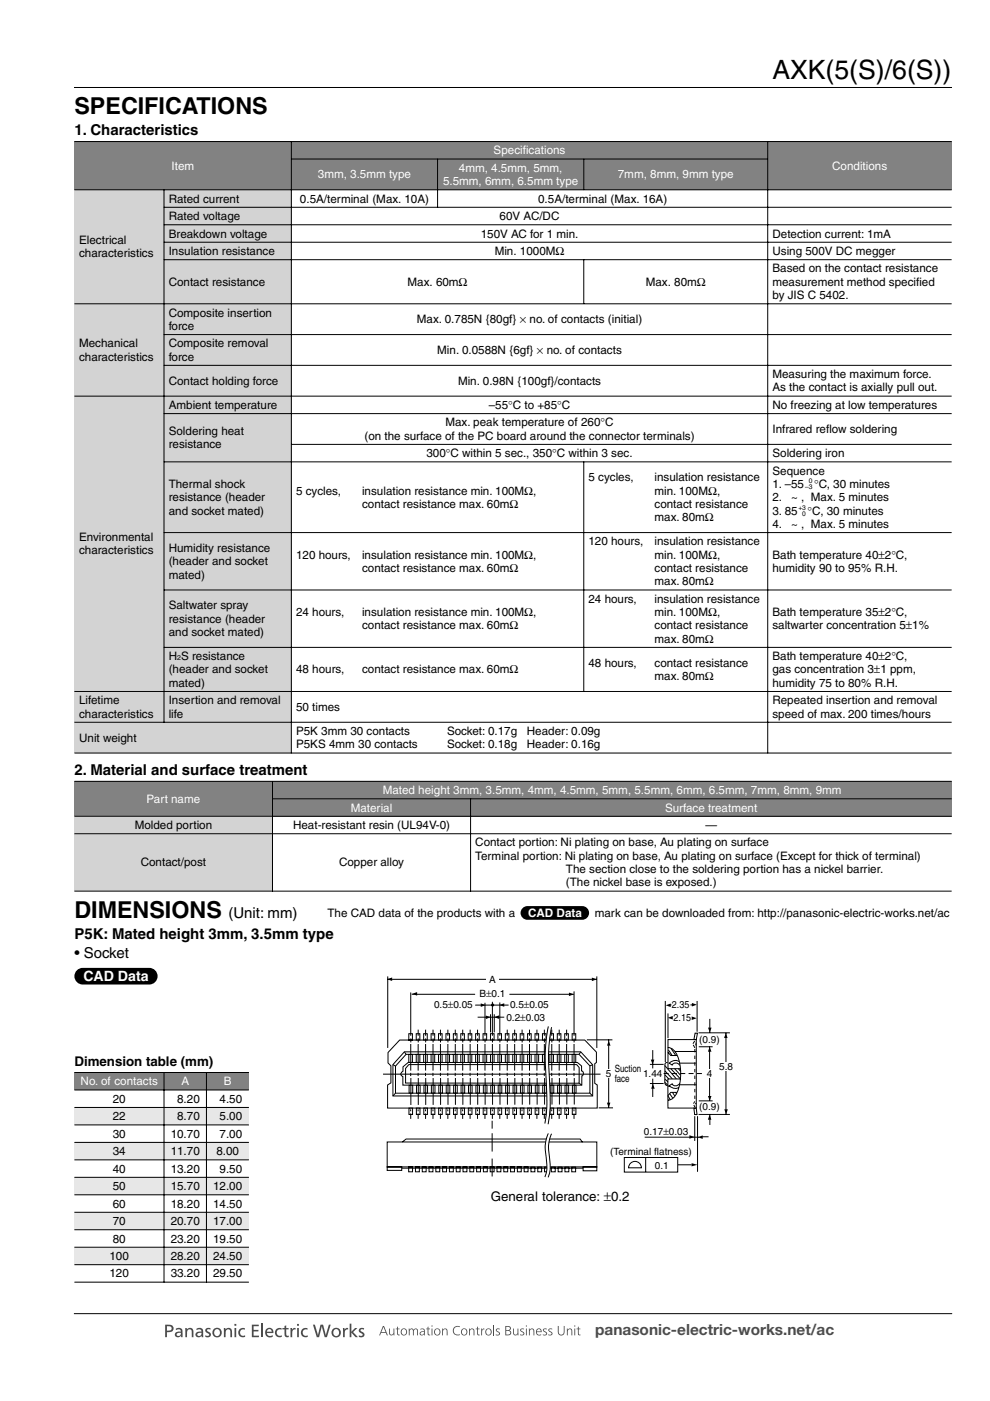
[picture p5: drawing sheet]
<svg xmlns="http://www.w3.org/2000/svg" width="210mm" height="297mm" viewBox="0 0 210 297" stroke-linecap="round" stroke-linejoin="round" font-family="sans-serif">
<path d="M15.8 18.5h186M15.8 278.5h186" fill="none" stroke="#000" stroke-width=".21"/>
<g fill="#808285">
<path d="M15.8 30h46v10.2h-46z"/>
<path d="M61.8 30h101v3.7h-101z"/>
<path d="M162.8 30h39v10.2h-39z"/>
<path d="M61.8 33.7h31v6.5h-31z"/>
<path d="M92.8 33.7h31v6.5h-31z"/>
<path d="M123.8 33.7h39v6.5h-39z"/>
</g>
<g fill="#d1d3d4">
<path d="M15.8 40.2h19v24.2h-19z"/>
<path d="M34.8 40.2h27v3.7h-27z"/>
<path d="M34.8 43.9h27v3.8h-27z"/>
<path d="M34.8 47.7h27v3.7h-27z"/>
<path d="M34.8 51.4h27v3.7h-27z"/>
<path d="M34.8 55.1h27v9.3h-27z"/>
<path d="M15.8 64.4h19v19.6h-19z"/>
<path d="M34.8 64.4h27v6.5h-27z"/>
<path d="M34.8 70.9h27v6.6h-27z"/>
<path d="M34.8 77.5h27v6.5h-27z"/>
<path d="M15.8 84h19v62.6h-19z"/>
<path d="M34.8 84h27v3.7h-27z"/>
<path d="M34.8 87.7h27v10.2h-27z"/>
<path d="M34.8 97.9h27v15h-27z"/>
<path d="M34.8 112.9h27v12.2h-27z"/>
<path d="M34.8 125.1h27v12.2h-27z"/>
<path d="M34.8 137.3h27v9.3h-27z"/>
<path d="M15.8 146.6h19v6.5h-19z"/>
<path d="M34.8 146.6h27v6.5h-27z"/>
<path d="M15.8 153.1h46v6.6h-46z"/>
</g>
<g fill="#808285">
<path d="M15.8 165.7h42v7.4h-42z"/>
<path d="M57.8 165.7h144v3.7h-144z"/>
<path d="M57.8 169.4h42v3.7h-42z"/>
<path d="M99.8 169.4h102v3.7h-102z"/>
</g>
<g fill="#d1d3d4">
<path d="M15.8 173.1h42v3.7h-42z"/>
<path d="M15.8 176.8h42v12.1h-42z"/>
</g>
<g fill="none" stroke="#000" stroke-width=".21">
<path d="M15.8 30h186M61.7 33.7h101.1M61.8 30v129.7M92.8 33.7v10.3M123.8 33.7v6.6M162.8 30v129.7M15.8 40.2h186M34.7 43.9h167.1M34.7 47.7h167.1M34.7 51.4h167.1M34.7 55.1h167.1M34.8 40.2v113"/>
<path d="M123.8 55v9.5M15.8 64.4h186M34.7 70.9h167.1M34.7 77.5h167.1M15.8 84h186M34.7 87.7h167.1M34.7 97.9h167.1M61.7 94.2h140.1M123.8 97.9v48.8M34.7 112.9h167.1M34.7 125.1h167.1M34.7 137.3h167.1"/>
<path d="M15.8 146.6h186M15.8 153.1h186M15.8 159.7h186M15.8 165.7h186M15.8 173.1h186M15.8 176.8h186M57.7 169.4h144.1M57.8 165.6v23.4M99.8 169.3v19.7M15.8 188.9h186"/>
</g>
<path d="M111 192.4l.8-.3h11.6a1.45 1.45 0 0 1 1.5 1.5 1.45 1.45 0 0 1-1.5 1.4h-11.6a1.45 1.45 0 0 1-1.4-1 1.45 1.45 0 0 1 .6-1.6z" fill="#000"/>
<g fill="#808285">
<path d="M15.8 227.4h19v3.7h-19z"/>
<path d="M34.8 227.4h9v3.7h-9z"/>
<path d="M43.8 227.4h9v3.7h-9z"/>
</g>
<g fill="#e6e7e8">
<path d="M15.8 234.8h19v3.7h-19z"/>
<path d="M34.8 234.8h9v3.7h-9z"/>
<path d="M43.8 234.8h9v3.7h-9z"/>
<path d="M15.8 242.2h19v3.7h-19z"/>
<path d="M34.8 242.2h9v3.7h-9z"/>
<path d="M43.8 242.2h9v3.7h-9z"/>
<path d="M15.8 249.6h19v3.7h-19z"/>
<path d="M34.8 249.6h9v3.7h-9z"/>
<path d="M43.8 249.6h9v3.7h-9z"/>
<path d="M15.8 257h19v3.7h-19z"/>
<path d="M34.8 257h9v3.7h-9z"/>
<path d="M43.8 257h9v3.7h-9z"/>
<path d="M15.8 264.4h19v3.7h-19z"/>
<path d="M34.8 264.4h9v3.7h-9z"/>
<path d="M43.8 264.4h9v3.7h-9z"/>
</g>
<g fill="none" stroke="#000" stroke-width=".21">
<path d="M86.7 219.2h.7v1.3h-.7zM88.3 219.2h.7v1.3h-.7zM88.7 218.3v1.3M89.8 219.2h.8v1.3h-.8zM90.2 218.3v1.3M91.4 219.2h.8v1.3h-.8zM91.8 218.3v1.3M93 219.2h.7v1.3h-.7zM93.4 218.3v1.3M94.5 219.2h.8v1.3h-.8zM95 218.3v1.3M96.1 219.2h.8v1.3h-.8z"/>
<path d="M96.5 218.3v1.3M97.7 219.2h.8v1.3h-.8zM98.1 218.3v1.3M99.3 219.2h.7v1.3h-.7zM99.7 218.3v1.3M100.8 219.2h.8v1.3h-.8zM101.3 218.3v1.3M102.4 219.2h.8v1.3h-.8zM102.8 212.6v7M104 219.2h.8v1.3h-.8zM104.4 212.4v7.2M105.6 219.2h.7v1.3h-.7z"/>
<path d="M106 212.5v7.1M107.1 219.2h.8v1.3h-.8zM107.5 218.3v1.3M108.7 219.2h.8v1.3h-.8zM109.1 218.3v1.3M110.3 219.2h.8v1.3h-.8zM110.7 218.3v1.3M111.9 219.2h.7v1.3h-.7zM112.3 218.3v1.3M113.4 219.2h.8v1.3h-.8zM113.8 218.3v1.3M115 219.2h.8v1.3h-.8z"/>
<path d="M115.4 218.3v1.3M116.6 219.2h.7v1.3h-.7zM117 218.3v1.3M118.2 219.2h.7v1.3h-.7zM118.6 218.3v1.3M119.7 219.2h.8v1.3h-.8zM120.1 218.3v1.3M121.3 219.2h.8v1.3h-.8zM121.7 210.2v9.4M15.8 227.4h37M15.8 231.1h37M15.8 234.8h37"/>
<path d="M15.8 238.5h37M34.8 227.3v44.6M43.8 227.3v44.6M81.2 227.7h46.1M83.3 225.7l.6 .3M83.9 231.8l-.6 .6M84.7 220.5h39.3l2.5 2.6v2.2l-.4 .2v4.2l.5 .3v4.9h-44.4v-4.9l.7-.4v-3.6l-.6-.6v-2.2zM85.4 226.2l1.1-.9h35.9l.9 .7v1.1a.54 .54 0 0 1 .4 .5 .54 .54 0 0 1-.3 .5v2h-38v-1.9a.51 .51 0 0 1-.3-.8l.3-.3zM85.7 223h37.4l2.6 2.8v6.6h-42.4v-6.7zM85.7 223l.4 .5M86.1 223.5h36.7l2.3 2.5v5.8h-41.2v-5.8zM86.7 225.7h35.6l.5 .6v3.4l-36.8-.1v-3.1z"/>
<path d="M86.7 223.6h.7v1.7h-.7zM86.7 234.9h.8v1.4h-.8zM86.7 230.1h.8v1.7h-.8zM87.1 227.5v.6M87.1 235.2v.4M87.1 236.1v1.1M87.1 221.3v5.7M87.1 220.2v.8M87.1 228.6v5.7M88.3 223.6h.7v1.7h-.7zM88.3 234.9h.7v1.4h-.7zM88.3 230.1h.8v1.7h-.8z"/>
<path d="M88.6 227.5v.6M88.6 235.2v.4M88.7 236.1v1.1M88.7 221.3v5.7M88.7 220.2v.8M88.7 228.6v5.7M89.8 223.6h.8v1.7h-.8zM89.9 234.9h.7v1.4h-.7zM89.9 230.1h.8v1.7h-.8zM90.2 227.5v.6M90.2 235.2v.4M90.2 236.1v1.1"/>
<path d="M90.2 221.3v5.7M90.3 220.2v.8M90.3 228.6v5.7M91.4 223.6h.8v1.7h-.8zM91.4 234.9h.8v1.4h-.8zM91.5 230.1h.7v1.7h-.7zM91.8 227.5v.6M91.8 235.2v.4M91.8 236.1v1.1M91.8 221.3v5.7M91.8 220.2v.8M91.8 228.6v5.7"/>
<path d="M93 223.6h.7v1.7h-.7zM93 234.9h.8v1.4h-.8zM93 230.1h.8v1.7h-.8zM93.4 227.5v.6M93.4 235.2v.4M93.4 236.1v1.1M93.4 221.3v5.7M93.4 220.2v.8M93.4 228.6v5.7M94.5 223.6h.8v1.7h-.8zM94.6 234.9h.7v1.4h-.7zM94.6 230.1h.8v1.7h-.8z"/>
<path d="M94.9 227.5v.6M94.9 235.2v.4M95 236.1v1.1M95 221.3v5.7M95 220.2v.8M95 228.6v5.6M96.1 223.6h.8v1.7h-.8zM96.2 234.9h.7v1.4h-.7zM96.2 230.1h.7v1.7h-.7zM96.5 227.5v.6M96.5 235.2v.4M96.5 236.1v1.1"/>
<path d="M96.5 221.3v5.7M96.5 220.2v.8M96.6 228.6v5.6M97.7 223.6h.8v1.7h-.8zM97.7 234.9h.8v1.4h-.8zM97.8 230.1h.7v1.7h-.7zM98.1 227.5v.6M98.1 235.2v.4M98.1 236.1v1.1M98.1 221.3v5.7M98.1 220.2v.8M98.1 228.6v5.6"/>
<path d="M99.3 223.6h.7v1.7h-.7zM99.3 234.9h.8v1.4h-.8zM99.3 230.1h.8v1.7h-.8zM99.7 227.5v.6M99.7 235.2v.4M99.7 236.1v1.1M99.7 221.3v5.7M99.7 220.2v.8M99.7 228.6v5.6M100.8 223.6h.8v1.7h-.8zM100.9 234.9h.7v1.4h-.7zM100.9 230.1h.8v1.7h-.8z"/>
<path d="M101.2 227.5v.6M101.2 235.2v.4M101.2 236.1v1.1M101.3 221.3v5.7M101.3 220.2v.8M101.3 228.6v5.6M102.4 223.6h.8v1.7h-.8zM102.4 234.9h.8v1.4h-.8zM102.5 230.1h.7v1.7h-.7zM102.8 227.5v.6M102.8 235.2v.4M102.8 236.1v1.1"/>
<path d="M102.8 221.3v5.7M102.8 220.2v.8M102.9 228.6v5.6M104 223.6h.8v1.7h-.8zM104 234.9h.8v1.4h-.8zM104.1 230.1h.7v1.7h-.7zM104.4 227.5v.6M104.4 235.2v.4M104.4 236.1v1.1M104.4 221.3v5.7M104.4 220.2v.8M104.4 228.6v5.6"/>
<path d="M105.6 223.6h.7v1.7h-.7zM105.6 234.9h.8v1.4h-.8zM105.6 230.1h.8v1.7h-.8zM106 227.5v.6M106 235.2v.4M106 236.1v1.1M106 221.3v5.7M106 220.2v.8M106 228.6v5.6M107.1 223.6h.8v1.7h-.8zM107.2 234.9h.7v1.4h-.7zM107.2 230.1h.8v1.7h-.8z"/>
<path d="M107.5 227.5v.6M107.5 235.2v.4M107.5 236.1v1.1M107.5 221.3v5.7M107.6 220.2v.8M107.6 228.6v5.6M108.7 223.6h.8v1.7h-.8zM108.7 234.9h.8v1.4h-.8zM108.8 230.1h.7v1.7h-.7zM109.1 227.5v.6M109.1 235.2v.4M109.1 236.1v1.1"/>
<path d="M109.1 221.3v5.7M109.1 220.2v.8M109.2 228.6v5.6M110.3 223.6h.8v1.7h-.8zM110.3 234.9h.8v1.4h-.8zM110.4 230.1h.7v1.7h-.7zM110.7 227.5v.6M110.7 235.2v.4M110.7 236.1v1.1M110.7 221.3v5.7M110.7 220.2v.8M110.7 228.6v5.6"/>
<path d="M111.9 223.6h.7v1.7h-.7zM111.9 234.9h.8v1.4h-.8zM111.9 230.1h.8v1.7h-.8zM112.3 227.5v.6M112.3 235.2v.4M112.3 236.1v1.1M112.3 221.3v5.7M112.3 220.2v.8M112.3 228.6v5.6M113.4 223.6h.8v1.7h-.8zM113.5 234.9h.7v1.4h-.7zM113.5 230.1h.8v1.7h-.8z"/>
<path d="M113.8 227.5v.6M113.8 235.2v.4M113.8 236.1v1.1M113.8 221.3v5.7M113.9 220.2v.8M113.9 228.6v5.6M115 223.6h.8v1.7h-.8zM115 234.9h.8v1.4h-.8zM115.1 230.1h.7v1.7h-.7zM115.4 227.5v.6M115.4 235.2v.4M115.4 236.1v1.1"/>
<path d="M115.4 221.3v5.7M115.4 220.2v.8M115.5 228.6v5.6M116.6 223.6h.7v1.7h-.7zM116.6 234.9h.8v1.4h-.8zM116.6 230.1h.8v1.7h-.8zM117 227.5v.6M117 235.2v.4M117 236.1v1.1M117 221.3v5.7M117 220.2v.8M117 228.6v5.6"/>
<path d="M118.2 223.6h.7v1.7h-.7zM118.2 234.9h.8v1.4h-.8zM118.2 230.1h.8v1.7h-.8zM118.5 227.5v.6M118.5 235.2v.4M118.6 236.1v1.1M118.6 221.3v5.7M118.6 220.2v.8M118.6 228.6v5.6M119.7 223.6h.8v1.7h-.8zM119.8 234.9h.7v1.4h-.7zM119.8 230.1h.8v1.7h-.8z"/>
<path d="M120.1 227.5v.6M120.1 235.2v.4M120.1 236.1v1.1M120.1 221.3v5.7M120.2 220.2v.8M120.2 228.6v5.6M121.3 223.6h.8v1.7h-.8zM121.3 234.9h.8v1.4h-.8zM121.4 230.1h.7v1.7h-.7zM121.7 227.5v.6M121.7 235.2v.4M121.7 236.1v1.1"/>
<path d="M121.7 221.3v5.7M121.7 220.2v.8M121.8 228.6v5.6M123.1 223l-.3 .5M124.4 220.5h5.4M125.1 231.8l.6 .6M125.7 225.8l-.6 .2M126.9 234.9h3.1M129.1 220.4v14.4M15.8 242.2h37M15.8 245.9h37M15.8 249.6h37"/>
<path d="M15.8 253.3h37M15.8 257h37M15.8 260.7h37M15.8 264.4h37M15.8 268.1h37M15.8 271.8h37"/>
</g>
<path d="M128.1 226.7h1.8v1.9h-1.8z" fill="#fff"/>
<path d="M82.2 207.6h44.3M82.2 207v15.2M87.1 210.4v9.2M87.3 210.8h13.4M100.7 213.1h7.1M101.3 215.7h5.6M104 215v3.9M104.8 215v3.9M108 210.8h13.7M126.5 207v15.2" fill="none" stroke="#000" stroke-width=".21"/>
<g fill="#000">
<path d="M82.1 207.6l1-.4v.8zM87.4 210.7l1-.4v.8zM101.9 212.7l1.1 .4-1.1 .4zM103 215.3l1 .3-1 .5zM104.8 215.7l1-.4v.7zM105.9 213.1l1-.4v.8zM120.6 210.4l1.1 .4-1.1 .4zM125.5 207.3l1 .3-1 .4zM128.7 233.8h.7l-.3 1zM129.1 220.6l.3 1.1h-.7z"/>
<circle cx="104.4" cy="213.1" r=".33"/>
</g>
<path d="M103.1 206.9h2.6v1.4h-2.6z" fill="#fff"/>
<g fill="none" stroke="#000" stroke-width=".21">
<path d="M141.1 212.2v13M141.6 214.9v5.2M147.4 219.1h.5l-.3 1.3h-.5zM147.8 212.2v6.5M148.1 219h6.7M150.5 216v2.9M153.9 219v17.2M104.3 237.6v1.7M122.8 229.7l.6 .4M137.8 229.7h2.9M137.8 225.7h2.9M138.4 222.6v3.9"/>
<path d="M138.4 228.7v3.9M140.9 225.9l2.5 2.9M141 227.1l1.5 1.6M141 227.9l.8 .9M141 228.8l.6 .6M141 229.5l.5 .6M141.6 225.2l-.5 .2-.1 .2v3.7a.69 .69 0 0 0 .5 .9M141.6 230.3h.4M141.6 222.1v4.5h2.7M141.6 223.1l.6 .7h1.4M141.7 222.6l.8 1.2M142 231.9l.7 1"/>
<path d="M142.2 226.6l2.1 2.2h-2.7v6.1h6v-14.5h-6v1.7a3.1 3.1 0 0 1 2.4 2.9 10.2 10.2 0 0 1-.9 7.4l-.9 .8-.6 .1M142.3 222.3l1 1.5M142.6 231.6l.5 .8M143 226.6l1.3 1.4M143.1 222.9h4.5M143.2 231.6l.3 .3M143.5 231.6h-1.3l-.6 .7 .5 .9M143.8 226.6l.5 .6M144 225.1a1.52 1.52 0 0 0-2.1 .3l.6 .4a.9 .9 0 0 1 .8-.4 .9 .9 0 0 1 .8 .5M144 230h3.6M144.1 225.4h3.4M144.1 229.7a.93 .93 0 0 1-1.6 .1l-.6 .4a1.63 1.63 0 0 0 2.1 .3"/>
<path d="M147.1 235h.5l.2 1.3h-.5zM147.3 236.7v5.2M147.9 236.7v11.7M148.1 236.3h6.7M148.2 221.9h2.9M148.2 233.4h2.9M150.5 221.9v11.5M150.5 236.3v2.2M82.1 242.1h44.4v5.3h-44.4zM82.1 247.4h3.1v.7h-3.1zM85.2 247.7h38.4M85.3 242.1l.8-.6h36.9l.5 .7"/>
<path d="M86.6 247.4h.9v1h-.9zM88.1 247.4h.8v1h-.8zM89.5 247.4h.9v1h-.9zM91 247.4h.8v1h-.8zM92.4 247.4h.8v1h-.8zM93.9 247.4h.8v1h-.8zM95.3 247.4h.8v1h-.8zM96.7 247.4h.9v1h-.9zM98.2 247.4h.8v1h-.8zM99.6 247.4h.8v1h-.8zM101.1 247.4h.8v1h-.8zM102.5 247.4h.8v1h-.8z"/>
<path d="M103.9 247.4h.9v1h-.9zM104.3 240.3v3.8M104.3 245.6v3.8M105.4 247.4h.8v1h-.8zM106.8 247.4h.8v1h-.8zM108.3 247.4h.8v1h-.8zM109.7 247.4h.8v1h-.8zM111.1 247.4h.9v1h-.9zM112.6 247.4h.8v1h-.8zM114 247.4h.8v1h-.8zM115.5 247.4h.8v1h-.8zM116.9 247.4h.8v1h-.8z"/>
<path d="M118.3 247.4h.9v1h-.9zM119.8 247.4h.8v1h-.8zM121.2 247.4h.8v1h-.8zM123.6 247.4h2.9v.8h-2.9z"/>
</g>
<path d="M141.1 213.1l1.1-.3v.7zM141.6 215.8l1-.4v.8zM146.7 215.5l1 .4-1 .4zM146.7 212.6l1.1 .4-1.1 .4zM150.1 217.9h.8l-.4 1zM153.9 219l.4 1.1h-.8zM138 224.7h.7l-.3 1zM138.4 229.8l.4 1h-.7zM150.5 236.3l.3 1.1h-.7zM150.5 221.9l.3 1.1h-.7zM150.1 232.4h.8l-.4 1zM153.6 235.2h.7l-.3 1.1z" fill="#000"/>
<path d="M147.3 222.4v10.8" fill="none" stroke="#000" stroke-width=".21" stroke-dasharray=".7 .7" stroke-linecap="butt"/>
<path d="M147 221.5l.3 .7M147.1 234.3l.2 .5M147.3 233.5l-.3 .5M147.3 220.7l-.4 .6M147.4 221.4l.2 .2M147.5 234.1l.1-.3M147.5 221.3l.1-.2" fill="none" stroke="#000" stroke-width=".21" stroke-dasharray="1.1 1.1" stroke-linecap="butt"/>
<path d="M140.7 227.6h8.5" fill="none" stroke="#000" stroke-width=".21" stroke-dasharray="1.1 .7" stroke-linecap="butt"/>
<g fill="#fff">
<path d="M149.7 226.8h1.4v1.7h-1.4z"/>
<path d="M153 225.1h2v1.9h-2z"/>
</g>
<path d="M146.4 213.1h.5M136.7 241.1h11.6" fill="none" stroke="#000" stroke-width=".21"/>
<path d="M146.2 240.7l1 .4-1 .3z" fill="#000"/>
<path d="M142.6 212.3h3.7v1.7h-3.7z" fill="#fff"/>
<path d="M141.9 213.1h.5M132.4 245.4h11.3v3.1h-11.3zM133.5 246.8a1.36 1.36 0 0 1 1.6-.5 1.36 1.36 0 0 1 .9 1.3h-2.7zM136.9 245.4v3.1M143.8 247h2.8M148.7 241h1.5" fill="none" stroke="#000" stroke-width=".21"/>
<path d="M146.6 246.6l1.3 .4-1.3 .3zM147.9 241.1l1.1-.4v.8z" fill="#000"/>
<path d="M116.3 217.6l.6 .2a44.4 44.4 0 0 0-.3 12.8 28.4 28.4 0 0 1-.4 7.8l-.7-.2a56.2 56.2 0 0 0 .1-13.1v-1a33.2 33.2 0 0 1 .7-6.5z" fill="#fff"/>
<path d="M116.3 217.6a44.9 44.9 0 0 0-.4 13.1 27.8 27.8 0 0 1-.4 7.5M117 217.8a44.4 44.4 0 0 0-.4 12.8 28.4 28.4 0 0 1-.4 7.8" fill="none" stroke="#000" stroke-width=".21"/>
<path d="M116.3 240.3l.6 .1a8.2 8.2 0 0 0-.4 5.3 7 7 0 0 1-.3 3.9h-.7a10.4 10.4 0 0 0 .1-5.7 6.9 6.9 0 0 1 .7-3.6z" fill="#fff"/>
<path d="M116.3 240.3a8.3 8.3 0 0 0-.5 5.4 6.9 6.9 0 0 1-.3 3.9M117 240.4a8.2 8.2 0 0 0-.5 5.3 7 7 0 0 1-.3 3.9" fill="none" stroke="#000" stroke-width=".21"/>
<path d="M16.3 205.7l.8-.4 .4-.1h14.2a1.76 1.76 0 0 1 1.7 1.8 1.76 1.76 0 0 1-1.7 1.7h-14.2a1.76 1.76 0 0 1-1.6-1.1 1.76 1.76 0 0 1 .4-1.9z" fill="#000"/>
<g fill="#4d4d4d">
<path d="M39.3 281.6h.3v.3a.79 .79 0 0 1 1.1-.3 .79 .79 0 0 1 .3 1v.9h-.3v-.9a.54 .54 0 0 0-.5-.8 .54 .54 0 0 0-.5 .7v1h-.4z"/>
<path d="M43.7 281.7l.5-.2 .4 .1v.3h-.7l.1 .3 .2 .1a.64 .64 0 0 1 .5 .9 .64 .64 0 0 1-1 .3l-.2-.1v-.3l.7 .1 .1-.4a.75 .75 0 0 1-.6-1.1z"/>
<path d="M47.5 281.6h.3v.3a.79 .79 0 0 1 1-.3 .79 .79 0 0 1 .4 1v.9h-.4v-.9a.54 .54 0 0 0-.4-.8 .54 .54 0 0 0-.6 .7v1h-.3z"/>
<path d="M50.7 281.9l.8-.4 .4 .1v.3a.68 .68 0 0 0-1 .7 .68 .68 0 0 0 1.1 .5v.3a1.01 1.01 0 0 1-1.3-.2 1.01 1.01 0 0 1 0-1.3z"/>
<path d="M53.4 280.9h1.5v.3h-1.1v.8h1v.3h-1v.9h1.1v.3h-1.5z"/>
<path d="M35 280.9h.5a.86 .86 0 0 1 1.2 .3 .86 .86 0 0 1-.3 1.1l-1 .2v1h-.4zM35.4 281.2v.9h.5a.47 .47 0 0 0 .5-.5 .47 .47 0 0 0-.6-.4z"/>
<path d="M37.3 281.7a.86 .86 0 0 1 1-.1 .86 .86 0 0 1 .4 1v.9h-.3v-.3a.65 .65 0 0 1-1.1 .2 .65 .65 0 0 1 .3-1l.8-.1a.62 .62 0 0 0-.5-.5 .62 .62 0 0 0-.6 .2zM37.5 282.7v.4a.52 .52 0 0 0 .6 .1 .52 .52 0 0 0 .2-.6z"/>
<path d="M41.7 281.7a.86 .86 0 0 1 1-.1 .86 .86 0 0 1 .4 1v.9h-.3v-.3a.65 .65 0 0 1-1.1 .2 .65 .65 0 0 1 .3-1l.7-.1a.62 .62 0 0 0-.4-.5 .62 .62 0 0 0-.6 .2zM41.9 282.7v.4a.52 .52 0 0 0 .6 .1 .52 .52 0 0 0 .2-.6z"/>
<path d="M45 282.5a1.02 1.02 0 0 1 2 0 1.02 1.02 0 0 1-2 0zM45.6 282a.68 .68 0 0 0-.1 1 .68 .68 0 0 0 1.1-.1 .68 .68 0 0 0-.1-.9 .68 .68 0 0 0-.9 0z"/>
<path d="M49.7 280.7h.4v.4h-.4zM49.7 281.6h.4v1.9h-.4z"/>
</g>
<path d="M55.6 280.6v2.9" fill="none" stroke="#4d4d4d" stroke-width=".36"/>
<g fill="#4d4d4d">
<path d="M58.5 281.9l.8-.4 .4 .1v.3a.68 .68 0 0 0-1 .7 .68 .68 0 0 0 1 .5l.1 .3a1.01 1.01 0 0 1-1.3-.2 1.01 1.01 0 0 1 0-1.3z"/>
<path d="M59.9 281.6h.4v-.5l.4-.1v.6h.5v.3h-.5v.7v.5l.5 .1v.3a.62 .62 0 0 1-.7-.1 .62 .62 0 0 1-.2-.7v-.8h-.4z"/>
<path d="M61.6 281.6h.3v.3l.4-.3h.4v.3a.62 .62 0 0 0-.6 .2 .62 .62 0 0 0-.1 .6v.8h-.4z"/>
<path d="M64 281.9l.8-.4 .4 .1v.3a.68 .68 0 0 0-1 .7 .68 .68 0 0 0 1 .5l.1 .3a1.01 1.01 0 0 1-1.3-.2 1.01 1.01 0 0 1 0-1.3z"/>
<path d="M66.4 280.9h.4l.6 2.2 .6-2.2h.5l.6 2.2 .6-2.2h.4l-.8 2.6h-.5l-.6-2.3-.5 2.3h-.5z"/>
<path d="M72.7 281.6h.3l.1 .3 .3-.3h.4v.3a.62 .62 0 0 0-.6 .2 .62 .62 0 0 0-.1 .6v.8h-.4z"/>
<path d="M74.1 280.6h.4v1.8l.8-.8h.5l-.9 .8 1 1.1h-.5l-.9-1v1h-.4z"/>
<path d="M76.2 281.7l.5-.2 .5 .1v.3h-.7v.3l.2 .1a.64 .64 0 0 1 .5 .9 .64 .64 0 0 1-1 .3l-.1-.1v-.3l.6 .1 .1-.4a.75 .75 0 0 1-.6-1.1z"/>
<path d="M82.5 281.7h.2v.7a.41 .41 0 0 0 .4 .5 .41 .41 0 0 0 .3-.5v-.7h.2v1.4h-.1v-.3a.53 .53 0 0 1-.7 .3 .53 .53 0 0 1-.3-.7z"/>
<path d="M84.2 281.3h.2v.4h.3v.1h-.3v.7v.3l.3 .1 .1 .2h-.4l-.2-.2v-1.1h-.3v-.1h.3z"/>
<path d="M86.7 281.7h.1v.3l.3-.3a.4 .4 0 0 1 .6 .3 .51 .51 0 0 1 .7-.3 .51 .51 0 0 1 .2 .7v.7h-.2v-.7a.4 .4 0 0 0-.4-.6 .4 .4 0 0 0-.3 .6v.7h-.1l-.1-1-.1-.2-.3-.1-.2 .4v.9h-.2z"/>
<path d="M90.7 281.3h.1v.4h.4v.1h-.4v.7l.1 .3 .3 .1v.2h-.3l-.2-.2v-1.1h-.3v-.1h.3z"/>
<path d="M93.7 281.7h.2v.3a.54 .54 0 0 1 .7-.3 .54 .54 0 0 1 .3 .7v.7h-.2v-1.1a.43 .43 0 0 0-.6-.1 .43 .43 0 0 0-.2 .5v.7h-.2z"/>
<path d="M96.3 281.4l.7-.3 .5 .1v.2a.85 .85 0 0 0-1.3 .7 .85 .85 0 0 0 1.3 .8v.2a1.04 1.04 0 0 1-1.3-.4 1.04 1.04 0 0 1 .1-1.3z"/>
<path d="M99.4 281.7h.2v.3a.54 .54 0 0 1 .7-.3 .54 .54 0 0 1 .3 .7v.7h-.2v-1.1a.43 .43 0 0 0-.6-.1 .43 .43 0 0 0-.2 .5v.7h-.1z"/>
<path d="M101.2 281.3h.1v.4h.4v.1h-.4v.7l.1 .3 .3 .1v.2h-.3l-.2-.2v-1.1h-.3v-.1h.3z"/>
<path d="M102 281.7h.2v.3l.2-.3h.3v.2h-.3l-.2 .2v1h-.2z"/>
<path d="M56.4 281.8a.89 .89 0 0 1 1.1-.2 .89 .89 0 0 1 .5 1h-1.4a.73 .73 0 0 0 .5 .7 .73 .73 0 0 0 .7-.2v.3a1.07 1.07 0 0 1-1.4-.2 1.07 1.07 0 0 1 0-1.4zM56.9 281.9l-.3 .4h1l-.2-.4z"/>
<path d="M63 280.7h.4v.4h-.4zM63 281.6h.4v1.9h-.4z"/>
<path d="M70.3 282.5a1.02 1.02 0 0 1 2 0 1.02 1.02 0 0 1-2 0zM70.9 282a.68 .68 0 0 0-.1 1 .68 .68 0 0 0 1-.1 .68 .68 0 0 0-.1-.9 .68 .68 0 0 0-.8 0z"/>
<path d="M81.2 281.1h.2l.8 2h-.2l-.2-.5h-1l-.2 .5h-.2zM81.3 281.3l-.4 1.1h.8z"/>
<path d="M84.9 282.4a.75 .75 0 0 1 1.5 0 .75 .75 0 0 1-1.5 0zM85.3 281.9a.55 .55 0 0 0-.1 .9 .55 .55 0 0 0 .9-.2 .54 .54 0 0 0-.1-.6 .54 .54 0 0 0-.7-.1z"/>
<path d="M89.1 281.8a.58 .58 0 0 1 .7-.1 .58 .58 0 0 1 .3 .6v.8h-.2v-.2a.47 .47 0 0 1-.8 .2 .47 .47 0 0 1 .3-.8h.5l-.1-.4-.3-.1-.4 .1zM89.2 282.5v.2a.36 .36 0 0 0 .5 .2 .36 .36 0 0 0 .1-.5z"/>
<path d="M91.5 281h.2v.3h-.2zM91.5 281.7h.2v1.4h-.2z"/>
<path d="M92 282.4a.73 .73 0 0 1 1.4 0 .73 .73 0 0 1-1.4 0zM92.4 281.9a.55 .55 0 0 0-.1 .9 .55 .55 0 0 0 .9-.2 .54 .54 0 0 0-.1-.6 .54 .54 0 0 0-.7-.1z"/>
<path d="M97.7 282.4a.73 .73 0 0 1 1.4 0 .73 .73 0 0 1-1.4 0zM98.1 281.9a.56 .56 0 0 0-.1 .8 .56 .56 0 0 0 .8 .1 .57 .57 0 0 0 0-.7 .57 .57 0 0 0-.7-.2z"/>
<path d="M102.8 282.4a.75 .75 0 0 1 1.5 0 .75 .75 0 0 1-1.5 0zM103.3 281.9a.55 .55 0 0 0-.2 .9 .55 .55 0 0 0 .9-.2 .54 .54 0 0 0-.1-.6 .54 .54 0 0 0-.6-.1z"/>
</g>
<path d="M104.7 281v2.1" fill="none" stroke="#4d4d4d" stroke-width=".21"/>
<g fill="#4d4d4d">
<path d="M105.2 281.8l.2-.1h.6l-.1 .2h-.6l.2 .3a.48 .48 0 0 1 .5 .6 .48 .48 0 0 1-.7 .3h-.2v-.2l.5 .1 .2-.3-.6-.5z"/>
<path d="M108.8 281.7h.2v.7a.41 .41 0 0 0 .4 .5 .41 .41 0 0 0 .3-.5v-.7h.2v1.4h-.1v-.3a.53 .53 0 0 1-.7 .3 .53 .53 0 0 1-.3-.7z"/>
<path d="M110.3 281.8l.3-.1h.5v.2h-.6l.2 .3a.48 .48 0 0 1 .5 .6 .48 .48 0 0 1-.7 .3h-.2v-.2l.5 .1 .2-.3-.7-.5z"/>
<path d="M112.1 281.7h.2v.3a.54 .54 0 0 1 .7-.3 .54 .54 0 0 1 .3 .7v.7h-.2v-1.1a.43 .43 0 0 0-.6-.1 .43 .43 0 0 0-.2 .5v.7h-.2z"/>
<path d="M115.1 281.8l.3-.1h.5v.2h-.6l.2 .3a.48 .48 0 0 1 .5 .6 .48 .48 0 0 1-.7 .3h-.2v-.2l.5 .1 .2-.3-.7-.5z"/>
<path d="M116.3 281.8l.3-.1h.5v.2h-.6l.2 .3a.48 .48 0 0 1 .4 .6 .48 .48 0 0 1-.7 .3h-.2v-.2l.5 .1 .3-.3-.7-.5z"/>
<path d="M118.3 281.1h.2v1.2a.56 .56 0 0 0 .5 .7 .56 .56 0 0 0 .5-.7v-1.2h.2v1.2a.74 .74 0 0 1-.7 .9 .74 .74 0 0 1-.7-.9z"/>
<path d="M120.2 281.7h.2v.3a.54 .54 0 0 1 .7-.3 .54 .54 0 0 1 .2 .7v.7h-.1l-.1-1.1a.43 .43 0 0 0-.5-.1 .43 .43 0 0 0-.2 .5v.7h-.2z"/>
<path d="M122.5 281.3h.2v.4h.4v.1h-.4v.7v.3l.4 .1v.2h-.4l-.2-.2v-1.1h-.3v-.1h.3z"/>
<path d="M107.1 281.1a.87 .87 0 0 1 1.2 .5l-.3 .5 .2 .1a.52 .52 0 0 1-.2 .9h-.9zM107.3 281.3v.7a.56 .56 0 0 0 .8-.4 .56 .56 0 0 0-.8-.3zM107.3 282.2v.8a.62 .62 0 0 0 .9-.4 .57 .57 0 0 0-.9-.4z"/>
<path d="M111.5 281h.2v.3h-.2zM111.5 281.7h.2v1.4h-.2z"/>
<path d="M113.8 281.9a.61 .61 0 0 1 .8-.2 .61 .61 0 0 1 .2 .7h-1l.2 .5 .3 .1 .4-.1v.2a.77 .77 0 0 1-1-.2 .77 .77 0 0 1 .1-1zM114 281.9l-.2 .4h.9l-.2-.4z"/>
<path d="M121.8 281h.2v.3h-.2zM121.8 281.7h.2v1.4h-.2z"/>
</g>
<text font-size="5.6" x="163.8" y="16.8">AXK(5(S)/6(S))</text>
<g font-size="4.9">
<text x="15.8" y="24.1">SPECIFICATIONS</text>
<text x="15.8" y="194.7">DIMENSIONS</text>
</g>
<text font-size="3.3" fill="#4d4d4d" x="126.2" y="283.1">panasonic-electric-works.net/ac</text>
<g font-size="3.2">
<text x="15.8" y="28.6">1. Characteristics</text>
<text x="15.8" y="164.2">2. Material and surface treatment</text>
<text x="48.4" y="194.7">(Unit: mm)</text>
<text x="15.8" y="199.2">P5K: Mated height 3mm, 3.5mm type</text>
<text x="15.8" y="203.1">• Socket</text>
</g>
<text font-size="3" fill="#fff" x="17.7" y="208">CAD Data</text>
<g font-size="2.8">
<text x="15.8" y="226.1">Dimension table (mm)</text>
<text x="104.1" y="254.7">General tolerance: ±0.2</text>
</g>
<g font-size="2.5" fill="#fff">
<text x="36.4" y="36">Item</text>
<text x="104.7" y="32.7">Specif</text>
<text x="110.8" y="32.7">ications</text>
<text x="176.4" y="36">Conditions</text>
<text x="67.4" y="37.8">3mm, 3.5mm type</text>
<text x="93.9" y="39.2">5.5mm, 6mm, 6.5mm type</text>
<text x="97.3" y="36.4">4mm, 4.5mm, 5mm,</text>
<text x="131" y="37.8">7mm, 8mm, 9mm type</text>
<text x="31.1" y="170.2">Part name</text>
<text x="74.4" y="172.1">Material</text>
<text x="81.1" y="168.4">Mated height 3mm, 3.5mm, 4mm, 4.5mm, 5mm, 5.5mm, 6mm, 6.5mm, 7mm, 8mm, 9mm</text>
<text x="141" y="172.1">Surface treatment</text>
<text x="112" y="194.4">CAD Data</text>
<text x="17.1" y="230.1">No. of contacts</text>
<text x="38.5" y="230.1">A</text>
<text x="47.5" y="230.1">B</text>
</g>
<g font-size="2.5">
<text x="35.8" y="42.9">Rated current</text>
<text x="35.8" y="46.7">Rated voltage</text>
<text x="63.6" y="42.9">0.5A/terminal (Max. 10A)</text>
<text x="105.9" y="46.7">60V AC/DC</text>
<text x="114.1" y="42.9">0.5A/terminal (Max. 16A)</text>
<text x="16.8" y="51.8">Electrical</text>
<text x="35.8" y="50.4">Breakdown voltage</text>
<text x="101.9" y="50.4">150V AC for 1 min.</text>
<text x="163.8" y="50.4">Detection current: 1mA</text>
<text x="16.8" y="54.6">characteristics</text>
<text x="35.8" y="54.1">Insulation resistance</text>
<text x="104.9" y="54.1">Min. 1000MΩ</text>
<text x="163.8" y="54.1">Using 500V DC megger</text>
<text x="163.8" y="57.8">Based on the contact resistance</text>
<text x="35.8" y="60.6">Contact resistance</text>
<text x="86.4" y="60.6">Max. 60mΩ</text>
<text x="136.9" y="60.6">Max. 80mΩ</text>
<text x="163.8" y="60.6">measurement method specif</text>
<text x="163.8" y="63.4">by JIS C 5402.</text>
<text x="194.2" y="60.6">ied</text>
<text x="35.8" y="67.1">Composite insertion</text>
<text x="35.8" y="69.9">force</text>
<text x="88.4" y="68.5">Max. 0.785N {80gf} × no. of contacts (initial)</text>
<text x="16.8" y="73.6">Mechanical</text>
<text x="16.8" y="76.5">characteristics</text>
<text x="35.8" y="73.6">Composite removal</text>
<text x="35.8" y="76.5">force</text>
<text x="92.7" y="75.1">Min. 0.0588N {6gf} × no. of contacts</text>
<text x="35.8" y="81.6">Contact holding force</text>
<text x="97.1" y="81.6">Min. 0.98N {100gf}/contacts</text>
<text x="163.8" y="80.2">Measuring the maximum force.</text>
<text x="163.8" y="83">As the contact is axially pull out.</text>
<text x="35.8" y="86.7">Ambient temperature</text>
<text x="103.6" y="86.7">–55°C to +85°C</text>
<text x="163.8" y="86.7">No freezing at low temperatures</text>
<text x="35.8" y="92.2">Soldering heat</text>
<text x="35.8" y="95.1">resistance</text>
<text x="77.3" y="93.2">(on the surface of the PC board around the connector terminals)</text>
<text x="94.4" y="90.4">Max. peak temperature of 260°C</text>
<text x="163.8" y="91.8">Infrared ref</text>
<text x="175.1" y="91.8">low soldering</text>
<text x="90.4" y="96.9">300°C within 5 sec., 350°C within 3 sec.</text>
<text x="163.8" y="100.6">Sequence</text>
<text x="163.8" y="96.9">Soldering iron</text>
<text x="35.8" y="103.5">Thermal shock</text>
<text x="35.8" y="106.3">resistance (header</text>
<text x="62.8" y="104.9">5 cycles,</text>
<text x="76.8" y="104.9">insulation resistance min. 100MΩ,</text>
<text x="76.8" y="107.7">contact resistance max. 60mΩ</text>
<text x="124.8" y="102">5 cycles,</text>
<text x="138.8" y="107.7">contact resistance</text>
<text x="138.8" y="104.9">min. 100MΩ,</text>
<text x="138.8" y="102">insulation resistance</text>
<text x="163.8" y="103.5">1. –55</text>
<text x="163.8" y="106.3">2.</text>
<text x="167.7" y="106.3">~ , Max. 5 minutes</text>
<text x="172.6" y="103.5">°C, 30 minutes</text>
<text x="35.8" y="109.1">and socket mated)</text>
<text x="138.8" y="110.5">max. 80mΩ</text>
<text x="163.8" y="109.1">3. 85</text>
<text x="163.8" y="111.9">4.</text>
<text x="167.7" y="111.9">~ , Max. 5 minutes</text>
<text x="171.2" y="109.1">°C, 30 minutes</text>
<text x="16.8" y="114.7">Environmental</text>
<text x="16.8" y="117.6">characteristics</text>
<text x="35.8" y="117">Humidity resistance</text>
<text x="35.8" y="119.9">(header and socket</text>
<text x="62.8" y="118.4">120 hours,</text>
<text x="76.8" y="118.4">insulation resistance min. 100MΩ,</text>
<text x="124.8" y="115.6">120 hours,</text>
<text x="138.8" y="118.4">min. 100MΩ,</text>
<text x="138.8" y="115.6">insulation resistance</text>
<text x="163.8" y="118.4">Bath temperature 40±2°C,</text>
<text x="35.8" y="122.7">mated)</text>
<text x="76.8" y="121.3">contact resistance max. 60mΩ</text>
<text x="138.8" y="121.3">contact resistance</text>
<text x="138.8" y="124.1">max. 80mΩ</text>
<text x="163.8" y="121.3">humidity 90 to 95% R.H.</text>
<text x="35.8" y="129.2">Saltwater spray</text>
<text x="62.8" y="130.6">24 hours,</text>
<text x="76.8" y="130.6">insulation resistance min. 100MΩ,</text>
<text x="124.8" y="127.8">24 hours,</text>
<text x="138.8" y="130.6">min. 100MΩ,</text>
<text x="138.8" y="127.8">insulation resistance</text>
<text x="163.8" y="130.6">Bath temperature 35±2°C,</text>
<text x="35.8" y="132">resistance (header</text>
<text x="35.8" y="134.8">and socket mated)</text>
<text x="76.8" y="133.4">contact resistance max. 60mΩ</text>
<text x="138.8" y="133.4">contact resistance</text>
<text x="138.8" y="136.3">max. 80mΩ</text>
<text x="163.8" y="133.4">saltwarter concentration 5±1%</text>
<text x="35.8" y="140">H S resistance</text>
<text x="35.8" y="142.8">(header and socket</text>
<text x="62.8" y="142.8">48 hours,</text>
<text x="76.8" y="142.8">contact resistance max. 60mΩ</text>
<text x="124.8" y="141.4">48 hours,</text>
<text x="138.8" y="141.4">contact resistance</text>
<text x="163.8" y="140">Bath temperature 40±2°C,</text>
<text x="163.8" y="142.8">gas concentration 3±1 ppm,</text>
<text x="16.8" y="149.3">Lifetime</text>
<text x="35.8" y="145.6">mated)</text>
<text x="35.8" y="149.3">Insertion and removal</text>
<text x="138.8" y="144.2">max. 80mΩ</text>
<text x="163.8" y="149.3">Repeated insertion and removal</text>
<text x="163.8" y="145.6">humidity 75 to 80% R.H.</text>
<text x="16.8" y="152.1">characteristics</text>
<text x="35.8" y="152.1">life</text>
<text x="62.8" y="150.7">50 times</text>
<text x="62.8" y="155.8">P5K 3mm 30 contacts</text>
<text x="94.8" y="155.8">Socket: 0.17g</text>
<text x="111.7" y="155.8">Header: 0.09g</text>
<text x="163.8" y="152.1">speed of max. 200 times/hours</text>
<text x="16.8" y="157.2">Unit weight</text>
<text x="62.8" y="158.7">P5KS 4mm 30 contacts</text>
<text x="94.8" y="158.7">Socket: 0.18g</text>
<text x="111.7" y="158.7">Header: 0.16g</text>
<text x="28.6" y="175.8">Molded portion</text>
<text x="62.1" y="175.8">Heat-resistant resin (UL94V-0)</text>
<text x="100.8" y="179.5">Contact portion: Ni plating on base, Au plating on surface</text>
<text x="149.6" y="175.8">—</text>
<text x="29.8" y="183.7">Contact/post</text>
<text x="71.9" y="183.7">Copper alloy</text>
<text x="100.8" y="182.3">Terminal portion: Ni plating on base, Au plating on surface (Except for thick of terminal)</text>
<text x="120" y="185.1">The section close to the soldering portion has a nickel barrier.</text>
<text x="120" y="187.9">(The nickel base is exposed.)</text>
<text x="69.4" y="194.4">The CAD data of the products with a</text>
<text x="126.1" y="194.4">mark can be downloaded from: http://panasonic-electric-works.net/ac</text>
<text x="23.9" y="233.8">20</text>
<text x="37.6" y="233.8">8.20</text>
<text x="46.6" y="233.8">4.50</text>
<text x="23.9" y="237.5">22</text>
<text x="37.6" y="237.5">8.70</text>
<text x="46.6" y="237.5">5.00</text>
<text x="23.9" y="244.9">34</text>
<text x="23.9" y="241.2">30</text>
<text x="36.2" y="244.9">11.70</text>
<text x="36.2" y="241.2">10.70</text>
<text x="45.9" y="244.9">8.00</text>
<text x="46.6" y="241.2">7.00</text>
<text x="23.9" y="248.6">40</text>
<text x="36.2" y="248.6">13.20</text>
<text x="46.6" y="248.6">9.50</text>
<text x="23.9" y="256">60</text>
<text x="23.9" y="252.3">50</text>
<text x="36.2" y="252.3">15.70</text>
<text x="36.2" y="256">18.20</text>
<text x="45.2" y="252.3">12.00</text>
<text x="45.2" y="256">14.50</text>
<text x="23.9" y="263.4">80</text>
<text x="23.9" y="259.7">70</text>
<text x="36.2" y="259.7">20.70</text>
<text x="36.2" y="263.4">23.20</text>
<text x="45.2" y="259.7">17.00</text>
<text x="45.2" y="263.4">19.50</text>
<text x="23.2" y="267.1">100</text>
<text x="36.2" y="267.1">28.20</text>
<text x="45.2" y="267.1">24.50</text>
<text x="23.2" y="270.8">120</text>
<text x="36.2" y="270.8">33.20</text>
<text x="45.2" y="270.8">29.50</text>
</g>
<g font-size="2.1">
<text x="103.7" y="208.4">A</text>
<text x="92" y="213.7">0.5±0.05</text>
<text x="101.6" y="211.4">B±0.1</text>
<text x="108.1" y="213.7">0.5±0.05</text>
<text x="142.5" y="213.8">2.35</text>
<text x="107.4" y="216.4">0.2±0.03</text>
<text x="142.8" y="216.4">2.15</text>
<text x="148.3" y="221.1">(0.9)</text>
<text x="130.3" y="227.3">Suction</text>
<text x="152.5" y="226.8">5.8</text>
<text x="128.5" y="228.4">5</text>
<text x="130.3" y="229.4">face</text>
<text x="136.3" y="228.4">1.44</text>
<text x="149.9" y="228.4">4</text>
<text x="148.3" y="235.4">(0.9)</text>
<text x="129.4" y="244.8">(Terminal flatness)</text>
<text x="136.5" y="240.7">0.17±0.03</text>
<text x="138.9" y="247.8">0.1</text>
</g>
<text font-size="1.5" x="37.6" y="140">2</text>
<g font-size="1.4">
<text x="170.7" y="103.7">–3</text>
<text x="171.5" y="102.5">0</text>
<text x="169.3" y="108.1">+3</text>
<text x="170.1" y="109.3">0</text>
</g>
</svg>
